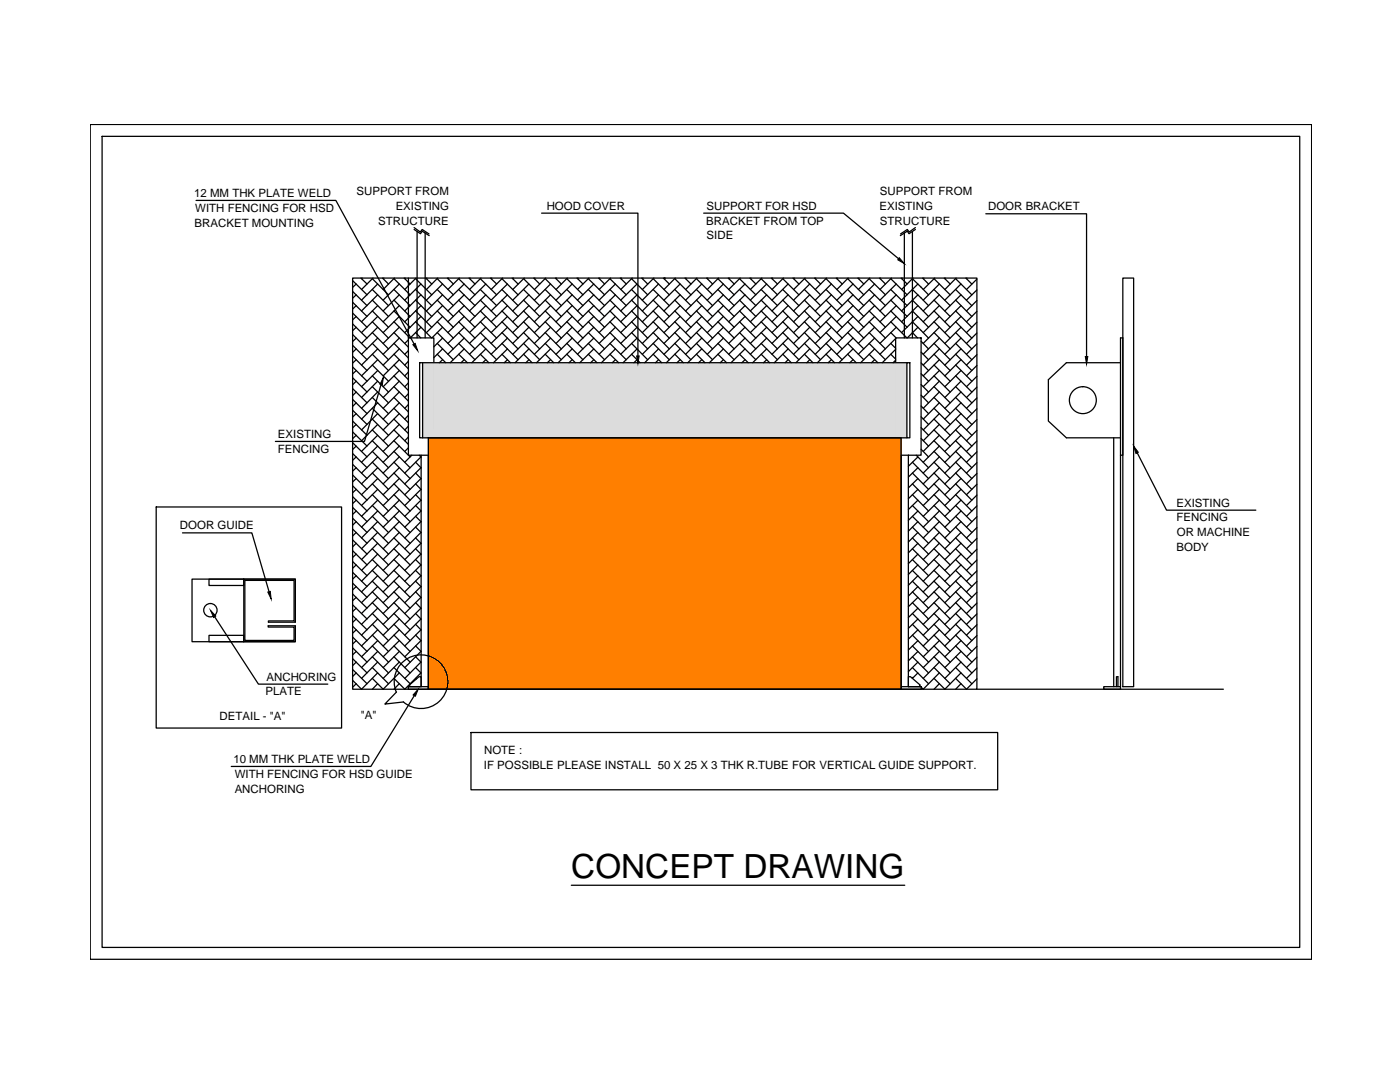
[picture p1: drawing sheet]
<svg xmlns="http://www.w3.org/2000/svg" width="279mm" height="216mm" viewBox="0 0 279 216" stroke-linecap="round" stroke-linejoin="round" font-family="sans-serif">
<!-- layer: 0 -->
<g fill="none" stroke="#000" stroke-width=".25">
<path d="M18 24.8h243.8v166.6h-243.8zM20.4 27.2h239v161.8h-239zM39.1 40h27.9l15.6 28.7M70.4 55.5h124.6v82h-124.6zM70.4 58.2l2.9 2.8M70.4 56l2.9 2.8M71.1 56.7l-.7 .6M71.1 58.8l-.7 .7M72 55.5l1.3 1.2M72.3 55.5l-.1 .1M74.3 59.9l3.2 3.2M74.3 57.8l3.2 3.2"/>
<path d="M74.3 55.6l3.2 3.2M74.4 55.5l-2.2 2.3M75.4 56.7l-3.2 3.2M75.4 58.8l-3.2 3.2M76.3 55.5l1.2 1.2M76.6 55.5l-.1 .1M78.6 59.9l3.2 3.2M78.6 57.8l3.2 3.2M78.6 55.6l3.2 3.2M78.7 55.5l-2.2 2.3M79.7 56.7l-3.2 3.2M79.7 58.8l-3.2 3.2"/>
<path d="M80.7 55.5l1.1 1.2M80.9 55.5l-.1 .1M81.5 55.5v11.9M82.6 45.4l1.3 .9 .4-.5 1.3 .9M82.6 45.8l1.3 .8 .4-.5 1.4 .9M82.9 57.8l3.3 3.2M82.9 59.9l3.3 3.2M82.9 55.6l3.3 3.2M83 55.5l-2.2 2.3M83.2 46.2v21.2M84 56.7l-3.2 3.2M84 58.8l-3.2 3.2"/>
<path d="M84.9 46.5v20.9M85 55.5l1.2 1.2M85.2 55.5l-.1 .1M87.3 59.9l3.2 3.2M87.3 57.8l3.2 3.2M87.3 55.6l3.2 3.2M87.3 55.5l-2.2 2.3M88.3 56.7l-3.2 3.2M88.3 58.8l-3.2 3.2M89.3 55.5l1.2 1.2M89.5 55.5l-.1 .1M91.5 59.9l3.3 3.2"/>
<path d="M91.5 57.8l3.3 3.2M91.5 55.6l3.3 3.2M91.7 55.5l-2.3 2.3M92.6 56.7l-3.2 3.2M92.6 58.8l-3.2 3.2M93.6 55.5l1.2 1.2M93.8 55.5l-.1 .1M95.9 59.9l3.2 3.2M95.9 57.8l3.2 3.2M95.9 55.6l3.2 3.2M96 55.5l-2.3 2.3M97 56.7l-3.3 3.2"/>
<path d="M97 58.8l-3.3 3.2M97.9 55.5l1.2 1.2M98.1 55.5l-.1 .1M100.2 59.9l3.2 3.2M100.2 57.8l3.2 3.2M100.2 55.6l3.2 3.2M100.3 55.5l-2.3 2.3M101.3 56.7l-3.3 3.2M101.3 58.8l-3.3 3.2M102.2 55.5l1.2 1.2M102.5 55.5l-.2 .1M104.5 59.9l3.2 3.2"/>
<path d="M104.5 57.8l3.2 3.2M104.5 55.6l3.2 3.2M104.6 55.5l-2.3 2.3M105.6 56.7l-3.3 3.2M105.6 58.8l-3.3 3.2M106.5 55.5l1.2 1.2M106.7 55.5v.1M108.1 42.5h19.2v28.5M108.8 59.9l3.2 3.2M108.8 57.8l3.2 3.2M108.8 55.6l3.2 3.2M108.9 55.5l-2.2 2.3"/>
<path d="M109.9 56.7l-3.2 3.2M109.9 58.8l-3.2 3.2M110.8 55.5l1.2 1.2M111.1 55.5l-.1 .1M113.1 59.9l3.2 3.2M113.1 57.8l3.2 3.2M113.1 55.6l3.2 3.2M113.2 55.5l-2.2 2.3M114.2 58.8l-3.2 3.2M114.2 56.7l-3.2 3.2M115.2 55.5l1.1 1.2M115.4 55.5l-.2 .1"/>
<path d="M117.4 59.9l3.3 3.2M117.4 57.8l3.3 3.2M117.4 55.6l3.3 3.2M117.5 55.5l-2.3 2.3M118.5 56.7l-3.3 3.2M118.5 58.8l-3.3 3.2M119.5 55.5l1.2 1.2M119.7 55.5l-.1 .1M121.7 59.9l3.3 3.2M121.7 57.8l3.3 3.2M121.7 55.6l3.3 3.2M121.8 55.5l-2.2 2.3"/>
<path d="M122.8 56.7l-3.2 3.2M122.8 58.8l-3.2 3.2M123.8 55.5l1.2 1.2M124 55.5l-.1 .1M126 59.9l3.3 3.2M126 57.8l3.3 3.2M126 55.6l3.3 3.2M126.2 55.5l-2.3 2.3M127.1 56.7l-3.2 3.2M127.1 58.8l-3.2 3.2M128.1 55.5l1.2 1.2M128.3 55.5l-.1 .1"/>
<path d="M130.4 59.9l3.2 3.2M130.4 57.8l3.2 3.2M130.4 55.6l3.2 3.2M130.5 55.5l-2.3 2.3M131.4 58.8l-3.2 3.2M131.4 56.7l-3.2 3.2M132.4 55.5l1.2 1.2M132.6 55.5l-.1 .1M134.7 59.9l3.2 3.2M134.7 57.8l3.2 3.2M134.7 55.6l3.2 3.2M134.8 55.5l-2.3 2.3"/>
<path d="M135.7 56.7l-3.2 3.2M135.7 58.8l-3.2 3.2M136.7 55.5l1.2 1.2M136.9 55.5l-.1 .1M139 59.9l3.2 3.2M139 57.8l3.2 3.2M139 55.6l3.2 3.2M139.1 55.5l-2.3 2.3M140.1 56.7l-3.3 3.2M140.1 58.8l-3.3 3.2M140.4 42.5h27.9l11 9.1M141 55.5l1.2 1.2"/>
<path d="M141.2 55.5v.1M143.3 59.9l3.2 3.2M143.3 57.8l3.2 3.2M143.3 55.6l3.2 3.2M143.4 55.5l-2.2 2.3M144.4 56.7l-3.2 3.2M144.4 58.8l-3.2 3.2M145.3 55.5l1.2 1.2M145.6 55.5l-.2 .1M147.6 59.9l3.2 3.2M147.6 57.8l3.2 3.2M147.6 55.6l3.2 3.2"/>
<path d="M147.7 55.5l-2.3 2.3M148.7 56.7l-3.3 3.2M148.7 58.8l-3.3 3.2M149.7 55.5l1.1 1.2M149.9 55.5l-.2 .1M151.9 59.9l3.3 3.2M151.9 57.8l3.3 3.2M151.9 55.6l3.3 3.2M152 55.5l-2.3 2.3M153 56.7l-3.3 3.2M153 58.8l-3.3 3.2M153.9 55.5l1.3 1.2"/>
<path d="M154.2 55.5l-.1 .1M156.2 59.9l3.2 3.2M156.2 57.8l3.2 3.2M156.2 55.6l3.2 3.2M156.4 55.5l-2.3 2.3M157.3 56.7l-3.2 3.2M157.3 58.8l-3.2 3.2M158.3 55.5l1.1 1.2M158.5 55.5l-.1 .1M160.5 59.9l3.3 3.2M160.5 57.8l3.3 3.2M160.5 55.6l3.3 3.2"/>
<path d="M160.7 55.5l-2.3 2.3M161.6 56.7l-3.2 3.2M161.6 58.8l-3.2 3.2M162.6 55.5l1.2 1.2M162.8 55.5l-.1 .1M164.9 57.8l3.2 3.2M164.9 59.9l3.2 3.2M164.9 55.6l3.2 3.2M164.9 55.5l-2.2 2.3M165.9 56.7l-3.2 3.2M165.9 58.8l-3.2 3.2M166.9 55.5l1.2 1.2"/>
<path d="M167.1 55.5l-.1 .1M169.2 57.8l3.2 3.2M169.2 59.9l3.2 3.2M169.2 55.6l3.2 3.2M169.3 55.5l-2.3 2.3M170.2 56.7l-3.2 3.2M170.2 58.8l-3.2 3.2M171.2 55.5l1.2 1.2M171.4 55.5l-.1 .1M173.5 59.9l3.2 3.2M173.5 57.8l3.2 3.2M173.5 55.6l3.2 3.2"/>
<path d="M173.6 55.5l-2.3 2.3M174.6 56.7l-3.3 3.2M174.6 58.8l-3.3 3.2M175.5 55.5l1.2 1.2M175.7 55.5l-.1 .1M177.8 59.9l3.2 3.2M177.8 57.8l3.2 3.2M177.8 55.6l3.2 3.2M177.9 55.5l-2.3 2.3M178.9 56.7l-3.3 3.2M178.9 58.8l-3.3 3.2M179.8 55.5l1.2 1.2"/>
<path d="M180.1 55.5l-.2 .1M180.5 46.5v20.9M182.1 59.9l3.2 3.2M182.1 57.8l3.2 3.2M182.1 55.6l3.2 3.2M182.1 46.2v21.2M182.2 55.5l-2.3 2.3M182.7 45.4l-1.2 .9-.4-.5-1.4 .9M182.7 45.8l-1.3 .8-.3-.5-1.4 .9M183.2 56.7l-3.3 3.2M183.2 58.8l-3.3 3.2M184.1 55.5l1.2 1.2"/>
<path d="M184.4 55.5l-.2 .1M186.4 59.9l3.2 3.2M186.4 57.8l3.2 3.2M186.4 55.6l3.2 3.2M186.5 55.5l-2.3 2.3M187.5 56.7l-3.3 3.2M187.5 58.8l-3.3 3.2M188.4 55.5l1.2 1.2M188.7 55.5l-.1 .1M190.7 59.9l3.2 3.2M190.7 57.8l3.2 3.2M190.7 55.6l3.2 3.2"/>
<path d="M190.8 55.5l-2.2 2.3M191.8 56.7l-3.2 3.2M191.8 58.8l-3.2 3.2M192.8 55.5l1.1 1.2M193 55.5l-.1 .1M195 55.7l-2.1 2.1M195 57.9l-2.1 2M195 60l-2.1 2M196.7 42.7h20.1v28.4M224.1 55.5h2.1v81.5h-2.1zM70.4 79.7l2.9 2.8M70.4 77.5l2.9 2.9"/>
<path d="M70.4 75.4l2.9 2.8M70.4 73.2l2.9 2.9M70.4 71.1l2.9 2.8M70.4 68.9l2.9 2.9M70.4 66.7l2.9 2.9M70.4 64.6l2.9 2.9M70.4 62.5l2.9 2.8M70.4 60.3l2.9 2.8M71.1 61l-.7 .7M71.1 63.1l-.7 .7M71.1 65.3l-.7 .7M71.1 67.5l-.7 .6"/>
<path d="M71.1 69.6l-.7 .7M71.1 71.8l-.7 .7M71.1 73.9l-.7 .7M71.1 76.1l-.7 .7M71.1 78.2l-.7 .7M74.3 79.3l3.2 3.2M74.3 77.2l3.2 3.2M74.3 75l3.2 3.2M74.3 72.8l3.2 3.3M74.3 70.7l3.2 3.2M74.3 68.5l3.2 3.3M74.3 66.4l3.2 3.2"/>
<path d="M74.3 64.2l3.2 3.3M74.3 62l3.2 3.3M75.4 61l-3.2 3.2M75.4 63.1l-3.2 3.3M75.4 65.3l-3.2 3.2M75.4 67.5l-3.2 3.2M75.4 69.6l-3.2 3.2M75.4 71.8l-3.2 3.2M75.4 73.9l-3.2 3.3M75.4 76.1l-3.2 3.2M75.4 78.2l-3.2 3.3M76 76.7l-3.3 11.4h-17.7"/>
<path d="M78.6 79.3l2.9 2.9M78.6 77.2l2.9 2.8M78.6 75l2.9 2.9M78.6 72.8l2.9 3M78.6 70.7l2.9 2.9M78.6 68.5l2.9 2.9M78.6 66.4l2.9 2.9M78.6 64.2l3.2 3.2M78.6 62l3.2 3.3M79.7 61l-3.2 3.2M79.7 63.1l-3.2 3.3M79.7 65.3l-3.2 3.2"/>
<path d="M79.7 67.5l-3.2 3.2M79.7 69.6l-3.2 3.2M79.7 71.8l-3.2 3.2M79.7 73.9l-3.2 3.3M79.7 76.1l-3.2 3.2M79.7 78.2l-3.2 3.3M81.5 67.4h5.1v23.4h-5.1zM81.5 67.8l-.7 .7M81.5 70l-.7 .7M81.5 72.1l-.7 .7M81.5 74.2l-.7 .8M81.5 76.4l-.7 .8"/>
<path d="M81.5 78.6l-.7 .7M82.9 64.2l3.2 3.2M82.9 66.4l1.1 1M82.9 62l3.3 3.3M83.7 72.4h.6v15h-.6zM84 61l-3.2 3.2M84 63.1l-3.2 3.3M84 65.3l-2.1 2.1M84.3 72.4h96.7M87.3 70.7l1.7 1.7M87.3 68.5l3.2 3.3M87.3 66.4l3.2 3.2"/>
<path d="M87.3 64.2l3.2 3.3M87.3 62l3.2 3.3M88.3 61l-3.2 3.2M88.3 63.1l-3.2 3.3M88.3 65.3l-2.1 2.1M88.3 67.5l-1.7 1.7M88.3 69.6l-1.7 1.8M88.3 71.8l-.6 .6M91.5 68.5l3.3 3.3M91.5 66.4l3.3 3.2M91.5 70.7l1.8 1.7M91.5 64.2l3.3 3.3"/>
<path d="M91.5 62l3.3 3.3M92.6 61l-3.2 3.2M92.6 63.1l-3.2 3.3M92.6 65.3l-3.2 3.2M92.6 67.5l-3.2 3.2M92.6 69.6l-2.8 2.8M92.6 71.8l-.6 .6M95.9 70.7l1.7 1.7M95.9 68.5l3.2 3.3M95.9 66.4l3.2 3.2M95.9 64.2l3.2 3.3M95.9 62l3.2 3.3"/>
<path d="M97 61l-3.3 3.2M97 63.1l-3.3 3.3M97 65.3l-3.3 3.2M97 67.5l-3.3 3.2M97 69.6l-2.8 2.8M97 71.8l-.7 .6M100.2 70.7l1.7 1.7M100.2 68.5l3.2 3.3M100.2 66.4l3.2 3.2M100.2 64.2l3.2 3.3M100.2 62l3.2 3.3M101.3 61l-3.3 3.2"/>
<path d="M101.3 63.1l-3.3 3.3M101.3 65.3l-3.3 3.2M101.3 67.5l-3.3 3.2M101.3 69.6l-2.8 2.8M101.3 71.8l-.7 .6M104.5 70.7l1.7 1.7M104.5 68.5l3.2 3.3M104.5 66.4l3.2 3.2M104.5 64.2l3.2 3.3M104.5 62l3.2 3.3M105.6 61l-3.3 3.2M105.6 63.1l-3.3 3.3"/>
<path d="M105.6 67.5l-3.3 3.2M105.6 69.6l-2.8 2.8M105.6 71.8l-.6 .6M105.6 65.3l-3.3 3.2M108.8 70.7l1.7 1.7M108.8 68.5l3.2 3.3M108.8 66.4l3.2 3.2M108.8 64.2l3.2 3.3M108.8 62l3.2 3.3M109.9 63.1l-3.2 3.3M109.9 65.3l-3.2 3.2M109.9 67.5l-3.2 3.2"/>
<path d="M109.9 61l-3.2 3.2M109.9 69.6l-2.8 2.8M109.9 71.8l-.7 .6M113.1 70.7l1.7 1.7M113.1 68.5l3.2 3.3M113.1 66.4l3.2 3.2M113.1 64.2l3.2 3.3M113.1 62l3.2 3.3M114.2 61l-3.2 3.2M114.2 63.1l-3.2 3.3M114.2 65.3l-3.2 3.2M114.2 67.5l-3.2 3.2"/>
<path d="M114.2 69.6l-2.8 2.8M114.2 71.8l-.6 .6M117.4 70.7l1.7 1.7M117.4 68.5l3.3 3.3M117.4 66.4l3.3 3.2M117.4 64.2l3.3 3.3M117.4 62l3.3 3.3M118.5 61l-3.3 3.2M118.5 63.1l-3.3 3.3M118.5 65.3l-3.3 3.2M118.5 67.5l-3.3 3.2M118.5 69.6l-2.8 2.8"/>
<path d="M118.5 71.8l-.6 .6M121.7 70.7l1.8 1.7M121.7 68.5l3.3 3.3M121.7 66.4l3.3 3.2M121.7 64.2l3.3 3.3M121.7 62l3.3 3.3M122.8 61l-3.2 3.2M122.8 63.1l-3.2 3.3M122.8 65.3l-3.2 3.2M122.8 67.5l-3.2 3.2M122.8 69.6l-2.8 2.8M122.8 71.8l-.6 .6"/>
<path d="M126 70.7l1.7 1.7M126 68.5l3.3 3.3M126 66.4l3.3 3.2M126 64.2l3.3 3.3M126 62l3.3 3.3M127.1 61l-3.2 3.2M127.1 63.1l-3.2 3.3M127.1 65.3l-3.2 3.2M127.1 67.5l-3.2 3.2M127.1 69.6l-2.8 2.8M127.1 71.8l-.6 .6M130.4 70.7l1.7 1.7"/>
<path d="M130.4 68.5l3.2 3.3M130.4 66.4l3.2 3.2M130.4 64.2l3.2 3.3M130.4 62l3.2 3.3M131.4 61l-3.2 3.2M131.4 65.3l-3.2 3.2M131.4 67.5l-3.2 3.2M131.4 69.6l-2.7 2.8M131.4 71.8l-.6 .6M131.4 63.1l-3.2 3.3M134.7 70.7l1.7 1.7M134.7 68.5l3.2 3.3"/>
<path d="M134.7 66.4l3.2 3.2M134.7 64.2l3.2 3.3M134.7 62l3.2 3.3M135.7 61l-3.2 3.2M135.7 63.1l-3.2 3.3M135.7 65.3l-3.2 3.2M135.7 67.5l-3.2 3.2M135.7 69.6l-2.7 2.8M135.7 71.8l-.6 .6M139 70.7l1.7 1.7M139 68.5l3.2 3.3M139 66.4l3.2 3.2"/>
<path d="M139 64.2l3.2 3.3M139 62l3.2 3.3M140.1 61l-3.3 3.2M140.1 63.1l-3.3 3.3M140.1 67.5l-3.3 3.2M140.1 65.3l-3.3 3.2M140.1 69.6l-2.8 2.8M140.1 71.8l-.7 .6M143.3 70.7l1.7 1.7M143.3 68.5l3.2 3.3M143.3 66.4l3.2 3.2M143.3 64.2l3.2 3.3"/>
<path d="M143.3 62l3.2 3.3M144.4 63.1l-3.2 3.3M144.4 65.3l-3.2 3.2M144.4 67.5l-3.2 3.2M144.4 61l-3.2 3.2M144.4 69.6l-2.8 2.8M144.4 71.8l-.7 .6M147.6 70.7l1.7 1.7M147.6 68.5l3.2 3.3M147.6 66.4l3.2 3.2M147.6 64.2l3.2 3.3M147.6 62l3.2 3.3"/>
<path d="M148.7 61l-3.3 3.2M148.7 63.1l-3.3 3.3M148.7 65.3l-3.3 3.2M148.7 67.5l-3.3 3.2M148.7 69.6l-2.8 2.8M148.7 71.8l-.6 .6M151.9 70.7l1.7 1.7M151.9 68.5l3.3 3.3M151.9 66.4l3.3 3.2M151.9 64.2l3.3 3.3M151.9 62l3.3 3.3M153 61l-3.3 3.2"/>
<path d="M153 63.1l-3.3 3.3M153 65.3l-3.3 3.2M153 67.5l-3.3 3.2M153 69.6l-2.8 2.8M153 71.8l-.6 .6M156.2 70.7l1.7 1.7M156.2 68.5l3.2 3.3M156.2 66.4l3.2 3.2M156.2 64.2l3.2 3.3M156.2 62l3.2 3.3M157.3 61l-3.2 3.2M157.3 63.1l-3.2 3.3"/>
<path d="M157.3 65.3l-3.2 3.2M157.3 67.5l-3.2 3.2M157.3 69.6l-2.8 2.8M157.3 71.8l-.6 .6M160.5 70.7l1.7 1.7M160.5 68.5l3.3 3.3M160.5 66.4l3.3 3.2M160.5 64.2l3.3 3.3M160.5 62l3.3 3.3M161.6 61l-3.2 3.2M161.6 63.1l-3.2 3.3M161.6 65.3l-3.2 3.2"/>
<path d="M161.6 67.5l-3.2 3.2M161.6 69.6l-2.8 2.8M161.6 71.8l-.6 .6M164.9 70.7l1.7 1.7M164.9 68.5l3.2 3.3M164.9 66.4l3.2 3.2M164.9 64.2l3.2 3.3M164.9 62l3.2 3.3M165.9 61l-3.2 3.2M165.9 63.1l-3.2 3.3M165.9 65.3l-3.2 3.2M165.9 67.5l-3.2 3.2"/>
<path d="M165.9 69.6l-2.8 2.8M165.9 71.8l-.6 .6M169.2 70.7l1.7 1.7M169.2 68.5l3.2 3.3M169.2 66.4l3.2 3.2M169.2 64.2l3.2 3.3M169.2 62l3.2 3.3M170.2 61l-3.2 3.2M170.2 63.1l-3.2 3.3M170.2 65.3l-3.2 3.2M170.2 67.5l-3.2 3.2M170.2 69.6l-2.8 2.8"/>
<path d="M170.2 71.8l-.6 .6M173.5 68.5l3.2 3.3M173.5 66.4l3.2 3.2M173.5 62l3.2 3.3M173.5 70.7l1.7 1.7M173.5 64.2l3.2 3.3M174.6 61l-3.3 3.2M174.6 63.1l-3.3 3.3M174.6 65.3l-3.3 3.2M174.6 67.5l-3.3 3.2M174.6 69.6l-2.8 2.8M174.6 71.8l-.7 .6"/>
<path d="M177.8 70.7l.9 1M177.8 68.5l.9 1M177.8 66.4l1 1M177.8 62l3.2 3.3M177.8 64.2l3.2 3.2M178.7 67.4h5.1v23.4h-5.1zM178.7 67.5l-3.1 3.2M178.7 69.7l-2.6 2.7M178.7 71.9l-.5 .5M178.9 61l-3.3 3.2M178.9 63.1l-3.3 3.3M178.9 65.3l-3.3 3.2"/>
<path d="M181 72.4h.6v15h-.6zM182.1 64.2l3.2 3.3M182.1 62l3.2 3.3M182.1 66.4l1 1M183.2 65.3l-2.1 2.1M183.2 61l-3.3 3.2M183.2 63.1l-3.3 3.3M183.8 78.9l1.5 1.5M183.8 76.7l1.5 1.5M183.8 74.6l1.5 1.5M183.8 72.4l1.5 1.5M183.8 70.3l1.5 1.5"/>
<path d="M183.8 68.1l1.5 1.5M186.4 79.3l3.2 3.2M186.4 77.2l3.2 3.2M186.4 75l3.2 3.2M186.4 72.8l3.2 3.3M186.4 70.7l3.2 3.2M186.4 68.5l3.2 3.3M186.4 66.4l3.2 3.2M186.4 64.2l3.2 3.3M186.4 62l3.2 3.3M187.5 61l-3.3 3.2M187.5 63.1l-3.3 3.3"/>
<path d="M187.5 65.3l-3.3 3.2M187.5 67.5l-3.3 3.2M187.5 69.6l-3.3 3.2M187.5 71.8l-3.3 3.2M187.5 73.9l-3.3 3.3M187.5 76.1l-3.3 3.2M187.5 78.2l-3.3 3.3M190.7 79.3l3.2 3.2M190.7 77.2l3.2 3.2M190.7 75l3.2 3.2M190.7 72.8l3.2 3.3M190.7 70.7l3.2 3.2"/>
<path d="M190.7 68.5l3.2 3.3M190.7 66.4l3.2 3.2M190.7 64.2l3.2 3.3M190.7 62l3.2 3.3M191.8 61l-3.2 3.2M191.8 63.1l-3.2 3.3M191.8 65.3l-3.2 3.2M191.8 67.5l-3.2 3.2M191.8 69.6l-3.2 3.2M191.8 71.8l-3.2 3.2M191.8 73.9l-3.2 3.3M191.8 76.1l-3.2 3.2"/>
<path d="M191.8 78.2l-3.2 3.3M195 62.1l-2.1 2.1M195 64.3l-2.1 2.1M195 66.4l-2.1 2.1M195 68.6l-2.1 2.1M195 70.8l-2.1 2M195 72.9l-2.1 2.1M195 75.1l-2.1 2.1M195 77.2l-2.1 2.1M195 79.4l-2.1 2.1M223.6 67.4h.5v23.4h-.5zM223.6 72.4h-10.8l-3.6 3.4v8.2l3.6 3.4h10.8"/>
<path d="M70.4 99.1l2.9 2.9M70.4 96.9l2.9 2.9M70.4 94.8l2.9 2.8M70.4 92.7l2.9 2.8M70.4 90.5l2.9 2.8M70.4 88.3l2.9 2.9M70.4 86.2l2.9 2.8M70.4 84l2.9 2.9M70.4 81.9l2.9 2.8M71.1 80.4l-.7 .7M71.1 82.5l-.7 .7M71.1 84.7l-.7 .7"/>
<path d="M71.1 86.9l-.7 .6M71.1 89l-.7 .7M71.1 91.2l-.7 .6M71.1 93.3l-.7 .7M71.1 95.5l-.7 .7M71.1 97.6l-.7 .7M71.1 99.8l-.7 .7M74.3 98.7l3.2 3.3M74.3 96.5l3.2 3.3M74.3 94.4l3.2 3.2M74.3 92.2l3.2 3.3M74.3 90.1l3.2 3.2"/>
<path d="M74.3 88l3.2 3.2M74.3 85.8l3.2 3.2M74.3 83.6l3.2 3.3M74.3 81.5l3.2 3.2M75.4 80.4l-3.2 3.2M75.4 82.5l-3.2 3.3M75.4 84.7l-3.2 3.3M75.4 86.9l-3.2 3.2M75.4 89l-3.2 3.2M75.4 91.2l-3.2 3.2M75.4 93.3l-3.2 3.2M75.4 95.5l-3.2 3.2"/>
<path d="M75.4 97.6l-3.2 3.3M75.4 99.8l-3.2 3.2M78.6 88l3.2 3.2M78.6 98.7l3.2 3.3M78.6 96.5l3.2 3.3M78.6 94.4l3.2 3.2M78.6 92.2l3.2 3.3M78.6 90.1l3.2 3.2M78.6 85.8l2.9 2.9M78.6 83.6l2.9 2.9M78.6 81.5l2.9 2.9M79.7 80.4l-3.2 3.2"/>
<path d="M79.7 82.5l-3.2 3.3M79.7 84.7l-3.2 3.3M79.7 86.9l-3.2 3.2M79.7 89l-3.2 3.2M79.7 91.2l-3.2 3.2M79.7 93.3l-3.2 3.2M79.7 95.5l-3.2 3.2M79.7 97.6l-3.2 3.3M79.7 99.8l-3.2 3.2M81.5 80.7l-.7 .8M81.5 82.9l-.7 .7M81.5 85l-.7 .8"/>
<path d="M81.5 87.2l-.7 .8M81.5 89.4l-.7 .7M82.2 90.8l-1.4 1.4M82.9 98.7l1.1 1.2M82.9 96.5l1.1 1.2M82.9 94.4l1.1 1.1M82.9 92.2l1.1 1.2M83.7 90.8l.3 .4M84 91.2l-3.2 3.2M84 93.3l-3.2 3.2M84 95.5l-3.2 3.2M84 97.6l-3.2 3.3"/>
<path d="M84 99.8l-3.2 3.2M84 90.8v46.2M84.3 87.4h96.7M85.5 87.4h94.3v50.1h-94.3zM85.5 90.8v46.2M179.8 90.8v46.2M181.3 90.8v46.2M181.3 90.8v.1M182.1 98.7l3.2 3.3M182.1 96.5l3.2 3.3M182.1 94.4l3.2 3.2M182.1 92.2l3.2 3.3"/>
<path d="M182.9 90.8l2.4 2.5M183.2 91.2l-1.9 1.8M183.2 93.3l-1.9 1.9M183.2 95.5l-1.9 1.9M183.2 97.6l-1.9 1.9M183.2 99.8l-1.9 1.9M183.8 89.6l1.5 1.6M183.8 87.5l1.5 1.5M183.8 85.3l1.5 1.6M183.8 83.2l1.5 1.5M183.8 81l1.5 1.5M186.4 98.7l3.2 3.3"/>
<path d="M186.4 96.5l3.2 3.3M186.4 94.4l3.2 3.2M186.4 92.2l3.2 3.3M186.4 90.1l3.2 3.2M186.4 88l3.2 3.2M186.4 85.8l3.2 3.2M186.4 83.6l3.2 3.3M186.4 81.5l3.2 3.2M187.5 80.4l-3.3 3.2M187.5 82.5l-3.3 3.3M187.5 84.7l-3.3 3.3M187.5 86.9l-3.3 3.2"/>
<path d="M187.5 89l-3.3 3.2M187.5 91.2l-3.3 3.2M187.5 93.3l-3.3 3.2M187.5 95.5l-3.3 3.2M187.5 97.6l-3.3 3.3M187.5 99.8l-3.3 3.2M190.7 98.7l3.2 3.3M190.7 96.5l3.2 3.3M190.7 94.4l3.2 3.2M190.7 92.2l3.2 3.3M190.7 90.1l3.2 3.2M190.7 88l3.2 3.2"/>
<path d="M190.7 85.8l3.2 3.2M190.7 83.6l3.2 3.3M190.7 81.5l3.2 3.2M191.8 80.4l-3.2 3.2M191.8 82.5l-3.2 3.3M191.8 84.7l-3.2 3.3M191.8 86.9l-3.2 3.2M191.8 89l-3.2 3.2M191.8 91.2l-3.2 3.2M191.8 93.3l-3.2 3.2M191.8 95.5l-3.2 3.2M191.8 97.6l-3.2 3.3"/>
<path d="M191.8 99.8l-3.2 3.2M195 81.6l-2.1 2M195 83.7l-2.1 2.1M195 85.9l-2.1 2.1M195 88l-2.1 2.1M195 90.2l-2.1 2M195 92.3l-2.1 2.1M195 94.5l-2.1 2M195 96.6l-2.1 2.1M195 98.8l-2.1 2.1M222.3 87.4v49.6M223.6 90.8v46.7h-3.3v-.5h3.3"/>
<path d="M227 90.4l5.8 11.4h17.8M31.2 101.2h37v44.1h-37zM36.4 106.3h13.9l3.4 11.8M41.7 115.6h7v1.2h-7zM48.7 115.6h10.2v8.5h-5.3v-.2h5.1v-8.1h-9.8v12h9.8v-2.7h-5.2v-.2h5.4v3.1h-10.2zM70.4 118.5l2.9 2.9M70.4 116.4l2.9 2.8M70.4 114.2l2.9 2.8M70.4 112l2.9 2.9M70.4 109.9l2.9 2.8M70.4 107.7l2.9 2.9M70.4 105.6l2.9 2.8"/>
<path d="M70.4 103.4l2.9 2.8M70.4 101.2l2.9 2.9M71.1 102l-.7 .6M71.1 104.1l-.7 .7M71.1 106.2l-.7 .8M71.1 108.4l-.7 .7M71.1 110.6l-.7 .6M71.1 112.7l-.7 .7M71.1 114.9l-.7 .7M71.1 117l-.7 .7M71.1 119.2l-.7 .7M74.3 118.1l3.2 3.3"/>
<path d="M74.3 116l3.2 3.2M74.3 113.8l3.2 3.2M74.3 111.7l3.2 3.2M74.3 109.5l3.2 3.2M74.3 107.3l3.2 3.3M74.3 105.2l3.2 3.2M74.3 103l3.2 3.2M74.3 100.9l3.2 3.2M75.4 102l-3.2 3.2M75.4 104.1l-3.2 3.2M75.4 106.2l-3.2 3.3M75.4 108.4l-3.2 3.3"/>
<path d="M75.4 110.6l-3.2 3.2M75.4 112.7l-3.2 3.3M75.4 114.9l-3.2 3.2M75.4 117l-3.2 3.3M75.4 119.2l-3.2 3.2M78.6 118.1l3.2 3.3M78.6 116l3.2 3.2M78.6 113.8l3.2 3.2M78.6 111.7l3.2 3.2M78.6 109.5l3.2 3.2M78.6 107.3l3.2 3.3M78.6 105.2l3.2 3.2"/>
<path d="M78.6 103l3.2 3.2M78.6 100.9l3.2 3.2M79.7 102l-3.2 3.2M79.7 104.1l-3.2 3.2M79.7 106.2l-3.2 3.3M79.7 108.4l-3.2 3.3M79.7 110.6l-3.2 3.2M79.7 112.7l-3.2 3.3M79.7 114.9l-3.2 3.2M79.7 117l-3.2 3.3M79.7 119.2l-3.2 3.2M82.9 118.1l1.1 1.1"/>
<path d="M82.9 116l1.1 1.1M82.9 113.8l1.1 1.1M82.9 111.7l1.1 1.1M82.9 109.5l1.1 1.1M82.9 107.3l1.1 1.1M82.9 105.2l1.1 1.1M82.9 103l1.1 1.1M82.9 100.9l1.1 1.1M84 102l-3.2 3.2M84 104.1l-3.2 3.2M84 106.2l-3.2 3.3M84 108.4l-3.2 3.3"/>
<path d="M84 110.6l-3.2 3.2M84 112.7l-3.2 3.3M84 114.9l-3.2 3.2M84 117l-3.2 3.3M84 119.2l-3.2 3.2M182.1 118.1l3.2 3.3M182.1 116l3.2 3.2M182.1 113.8l3.2 3.2M182.1 111.7l3.2 3.2M182.1 109.5l3.2 3.2M182.1 107.3l3.2 3.3M182.1 105.2l3.2 3.2"/>
<path d="M182.1 103l3.2 3.2M182.1 100.9l3.2 3.2M183.2 102l-1.9 1.8M183.2 104.1l-1.9 1.9M183.2 106.2l-1.9 1.9M183.2 108.4l-1.9 1.9M183.2 110.6l-1.9 1.9M183.2 112.7l-1.9 1.9M183.2 114.9l-1.9 1.9M183.2 117l-1.9 1.9M183.2 119.2l-1.9 1.9M186.4 118.1l3.2 3.3"/>
<path d="M186.4 116l3.2 3.2M186.4 113.8l3.2 3.2M186.4 111.7l3.2 3.2M186.4 109.5l3.2 3.2M186.4 107.3l3.2 3.3M186.4 105.2l3.2 3.2M186.4 103l3.2 3.2M186.4 100.9l3.2 3.2M187.5 102l-3.3 3.2M187.5 104.1l-3.3 3.2M187.5 106.2l-3.3 3.3M187.5 108.4l-3.3 3.3"/>
<path d="M187.5 110.6l-3.3 3.2M187.5 112.7l-3.3 3.3M187.5 114.9l-3.3 3.2M187.5 117l-3.3 3.3M187.5 119.2l-3.3 3.2M190.7 118.1l3.2 3.3M190.7 116l3.2 3.2M190.7 113.8l3.2 3.2M190.7 111.7l3.2 3.2M190.7 109.5l3.2 3.2M190.7 107.3l3.2 3.3M190.7 105.2l3.2 3.2"/>
<path d="M190.7 103l3.2 3.2M190.7 100.9l3.2 3.2M191.8 102l-3.2 3.2M191.8 104.1l-3.2 3.2M191.8 106.2l-3.2 3.3M191.8 108.4l-3.2 3.3M191.8 110.6l-3.2 3.2M191.8 112.7l-3.2 3.3M191.8 114.9l-3.2 3.2M191.8 117l-3.2 3.3M191.8 119.2l-3.2 3.2M195 101l-2.1 2"/>
<path d="M195 103.1l-2.1 2.1M195 105.3l-2.1 2M195 107.4l-2.1 2.1M195 109.6l-2.1 2.1M195 111.7l-2.1 2.1M195 113.9l-2.1 2.1M195 116l-2.1 2.1M195 118.2l-2.1 2.1M41.7 126.8h7v1.2h-7zM42.9 123.1l8.7 13.4h13.8M58.9 124.1v-8.5h-20.6v12.4h20.6v-3.1M70.4 133.6l2.9 2.8"/>
<path d="M70.4 131.4l2.9 2.9M70.4 129.3l2.9 2.8M70.4 127.1l2.9 2.9M70.4 125l2.9 2.8M70.4 122.8l2.9 2.9M70.4 120.7l2.9 2.8M71.1 121.4l-.7 .6M71.1 123.5l-.7 .7M71.1 125.7l-.7 .7M71.1 127.8l-.7 .7M71.1 130l-.7 .7M71.1 132.1l-.7 .7"/>
<path d="M71.1 134.3l-.7 .7M71.1 136.4l-.7 .7M74.3 133.2l3.2 3.2M74.3 131l3.2 3.3M74.3 128.9l3.2 3.2M74.3 126.7l3.2 3.3M74.3 124.6l3.2 3.2M74.3 122.4l3.2 3.3M74.3 120.3l3.2 3.2M75.4 121.4l-3.2 3.2M75.4 123.5l-3.2 3.2M75.4 125.7l-3.2 3.2"/>
<path d="M75.4 127.8l-3.2 3.2M75.4 130l-3.2 3.2M75.4 132.1l-3.2 3.3M75.4 134.3l-3.2 3.2-1.8-1.8M75.4 136.4l-1.1 1.1M78.6 133.2l3.2 3.2M78.6 131l3.2 3.3M78.6 128.9l3.2 3.2M78.6 126.7l3.2 3.3M78.6 124.6l3.2 3.2M78.6 122.4l3.2 3.3M78.6 120.3l3.2 3.2"/>
<path d="M79.1 138.1l-2.3 2.4 3.7-.4a5.4 5.4 0 0 0 8.6-2.3 5.4 5.4 0 0 0-5.2-7.1 5.4 5.4 0 0 0-4.8 7.4M79.7 121.4l-3.2 3.2M79.7 123.5l-3.2 3.2M79.7 125.7l-3.2 3.2M79.7 127.8l-3.2 3.2M79.7 130l-3.2 3.2M79.7 132.1l-3.2 3.3M79.7 134.3l-3.2 3.2-2.2-2.1M79.7 136.4l-1.1 1.1M81.5 137h4v.5h-4zM81.8 136.6l1.8-1.6h.4v2h-2.2zM82.7 138.8l-8.7 14.1h-27.8"/>
<path d="M82.9 135.4l.2 .1M82.9 133.2l1.1 1.1M82.9 131l1.1 1.2M82.9 128.9l1.1 1.1M82.9 126.7l1.1 1.2M82.9 124.6l1.1 1.1M82.9 122.4l1.1 1.2M82.9 120.3l1.1 1.1M84 121.4l-3.2 3.2M84 123.5l-3.2 3.2M84 125.7l-3.2 3.2M84 127.8l-3.2 3.2"/>
<path d="M84 130l-3.2 3.2M84 132.1l-3.2 3.3M84 134.3l-3.2 3.2-2.2-2.1M179.8 137h4.1v.5h-4.1zM181.3 135h.4l1.9 1.6v.4h-2.3zM182.1 135.4h.1M182.1 133.2l3.2 3.2M182.1 131l3.2 3.3M182.1 128.9l3.2 3.2M182.1 126.7l3.2 3.3M182.1 124.6l3.2 3.2M182.1 122.4l3.2 3.3"/>
<path d="M182.1 120.3l3.2 3.2M183.2 121.4l-1.9 1.8M183.2 123.5l-1.9 1.9M183.2 125.7l-1.9 1.8M183.2 127.8l-1.9 1.9M183.2 130l-1.9 1.9M183.2 132.1l-1.9 1.9M183.2 134.3l-1.1 1.1M183.6 136.8l.1 .2M186.4 133.2l3.2 3.2M186.4 131l3.2 3.3M186.4 128.9l3.2 3.2"/>
<path d="M186.4 126.7l3.2 3.3M186.4 124.6l3.2 3.2M186.4 122.4l3.2 3.3M186.4 120.3l3.2 3.2M187.5 121.4l-3.3 3.2M187.5 123.5l-3.3 3.2M187.5 125.7l-3.3 3.2M187.5 127.8l-3.3 3.2M187.5 130l-3.3 3.2M187.5 132.1l-3.3 3.3M187.5 134.3l-3.3 3.2-.3-.4M187.5 136.4l-1.1 1.1"/>
<path d="M190.7 135.4l2.2 2.1 2.1-2M190.7 133.2l3.2 3.2M190.7 131l3.2 3.3M190.7 128.9l3.2 3.2M190.7 126.7l3.2 3.3M190.7 124.6l3.2 3.2M190.7 122.4l3.2 3.3M190.7 120.3l3.2 3.2M191.8 121.4l-3.2 3.2M191.8 123.5l-3.2 3.2M191.8 125.7l-3.2 3.2M191.8 127.8l-3.2 3.2"/>
<path d="M191.8 130l-3.2 3.2M191.8 132.1l-3.2 3.3M191.8 134.3l-3.2 3.2-2.2-2.1M191.8 136.4l-1.1 1.1M195 120.3l-2.1 2.1M195 122.5l-2.1 2.1M195 124.7l-2.1 2M195 126.8l-2.1 2.1M195 129l-2.1 2M195 131.1l-2.1 2.1M195 133.3l-2.1 2.1M195 137.5h49.2"/>
<path d="M222.8 137v-2h.3v2M94 146.2h105.1v11.4h-105.1zM114 176.6h66.6"/>
<circle cx="216.1" cy="79.8" r="2.69"/>
<circle cx="42" cy="121.8" r="1.33"/>
</g>
<g fill="#dcdcdc" stroke="#dcdcdc" stroke-width=".2">
<path d="M86.6 72.4v15h92.1zM86.6 72.4h92.1v15z"/>
<path d="M84.3 72.4v15h2.3zM84.3 72.4h2.3v15z"/>
<path d="M178.7 72.4v15h2.3zM178.7 72.4h2.3v15z"/>
</g>
<path d="M85.5 87.4v50.1h94.3zM85.5 87.4h94.3v50.1z" fill="#ff7f00" stroke="#ff7f00" stroke-width=".2"/>
<path d="M179.5 51.4l1 1.2-1.3-.8zM76.5 75.3l-.2 1.5-.5-.1zM82.4 68.8l.5-.3 .5 1.5zM127.1 71h.5l-.3 1.5zM216.6 71.1h.5l-.3 1.6zM226.2 89l1 1.2-.5 .3zM53.4 118.1l.5-.1 .2 1.5zM42 121.8l1.1 1.1-.5 .3zM83.5 137.5l-.6 1.4-.5-.2z" fill="#000" stroke="#000" stroke-width=".2"/>
<text font-size="6.6" x="114" y="175.2">CONCEPT DRAWING</text>
<g font-size="2.3">
<text x="38.7" y="39.2">12 MM THK PLATE WELD</text>
<text x="71.2" y="39">SUPPORT FROM</text>
<text x="79" y="41.9">EXISTING</text>
<text x="109.1" y="41.9">HOOD COVER</text>
<text x="141" y="41.9">SUPPORT FOR HSD</text>
<text x="175.5" y="41.9">EXISTING</text>
<text x="175.6" y="39">SUPPORT FROM</text>
<text x="197.2" y="41.9">DOOR BRACKET</text>
<text x="38.8" y="45.2">BRACKET MOUNTING</text>
<text x="39" y="42.2">WITH FENCING FOR HSD</text>
<text x="75.5" y="44.9">STRUCTURE</text>
<text x="140.9" y="44.8">BRACKET FROM TOP</text>
<text x="141" y="47.8">SIDE</text>
<text x="175.6" y="44.9">STRUCTURE</text>
<text x="55.5" y="87.4">EXISTING</text>
<text x="55.5" y="90.3">FENCING</text>
<text x="234.8" y="101.1">EXISTING</text>
<text x="35.9" y="105.6">DOOR GUIDE</text>
<text x="234.8" y="104">FENCING</text>
<text x="234.9" y="107">OR MACHINE</text>
<text x="234.8" y="110">BODY</text>
<text x="53.2" y="135.8">ANCHORING</text>
<text x="43.8" y="143.7">DETAIL - &quot;A&quot;</text>
<text x="53" y="138.8">PLATE</text>
<text x="72" y="143.5">&quot;A&quot;</text>
<text x="46.6" y="152.2">10 MM THK PLATE WELD</text>
<text x="46.8" y="155.2">WITH FENCING FOR HSD GUIDE</text>
<text x="96.6" y="153.5">IF POSSIBLE PLEASE INSTALL 50 X 25 X 3 THK R.TUBE FOR VERTICAL GUIDE SUPPORT.</text>
<text x="96.6" y="150.5">NOTE :</text>
<text x="46.8" y="158.1">ANCHORING</text>
</g>
</svg>
